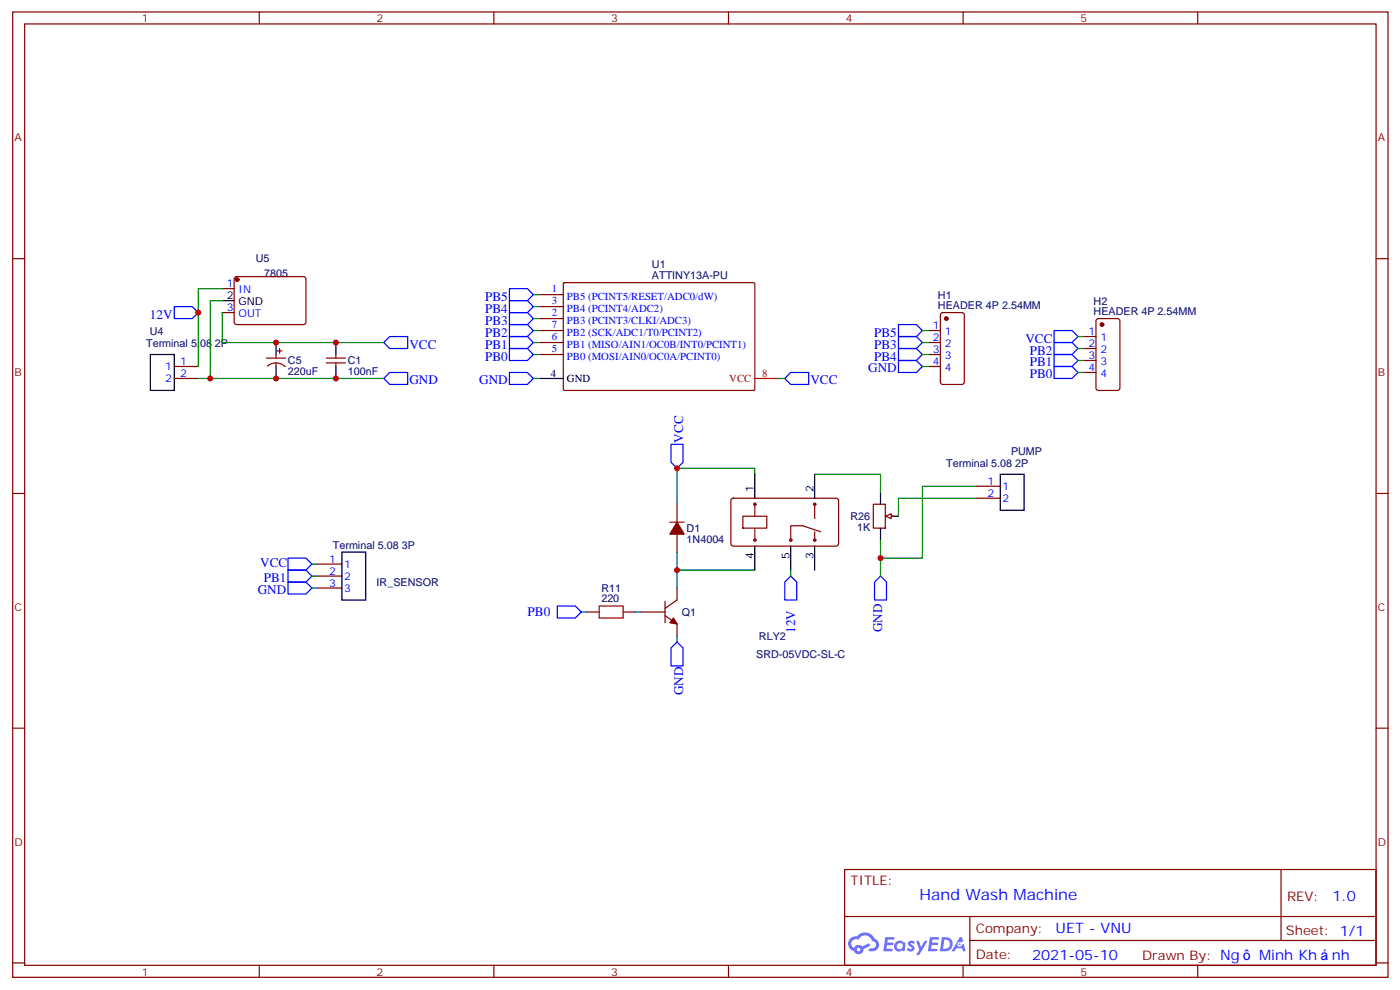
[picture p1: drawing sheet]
<svg xmlns="http://www.w3.org/2000/svg" width="413mm" height="292mm" viewBox="0 0 413 292" stroke-linecap="round" stroke-linejoin="round" font-family="sans-serif">
<g fill="none" stroke="#870000" stroke-width=".35">
<path d="M3.7 3.5h405.4v284.4h-405.4zM7.3 7.1h398.3v277.2h-398.3zM76.4 3.5v3.6M145.6 3.5v3.6M214.7 3.5v3.6M283.8 3.5v3.6M353 3.5v3.6M3.7 76.2h3.6M405.6 76.2h3.5M3.7 145.3h3.6M405.6 145.3h3.5M3.7 214.5h3.6"/>
<path d="M405.6 214.5h3.5M248.9 256.1h156.7v28.2h-156.7zM377.5 256.1l.1 20.9M249 270h156.4M285.8 277h119.6M285.8 270v14.1M3.7 283.6h3.6M76.4 284.3v3.6M145.6 284.3v3.6M214.7 284.3v3.6M283.8 284.3v3.6M353 284.3v3.6"/>
<path d="M405.6 283.6h3.5"/>
</g>
<g fill="#5487ff">
<path d="M267.9 277.3a1.22 1.22 0 0 1 1.7 .3l-.4 .5a.47 .47 0 0 0-.3-.4 .47 .47 0 0 0-.5 .2l.2 .3a1.14 1.14 0 0 1 .7 1.7 1.14 1.14 0 0 1-1.9 0l-.2-.2 .5-.5 .7 .4a.29 .29 0 0 0 .4-.3 .29 .29 0 0 0-.3-.3 1.04 1.04 0 0 1-.6-1.7z"/>
<path d="M260.9 276h2.4l.3 .2-.1 .5-1.9 .1-.1 .8h1.5l.4 .4-.4 .4h-1.6l-.2 1.1h1.8l.1 .3-.1 .3-2.7 .1z"/>
<path d="M274.1 276h2.3l.3 .2-.1 .5-1.8 .1-.1 .8h1.5l.3 .4-.4 .4h-1.5l-.2 1.1h1.7l.2 .3-.2 .3-2.6 .1z"/>
<path d="M282.8 276.1h.7l.3 1.2-.6 .3a.69 .69 0 0 0-1 .3 .69 .69 0 0 0 .5 1 .69 .69 0 0 0 .8-.7l.5-.2 .6 2.2h-.8l-.2-.9h-1.8l-.4 .9h-.9z"/>
<path d="M270 277.1h.8l.6 1.8 1.1-1.8h.9l-2.5 4.2h-.9l.9-1.5z"/>
<path d="M277.6 276.1l-.6 4.1h1.4a2.11 2.11 0 0 0 2.4-2.1 2.11 2.11 0 0 0-2.5-2zM278.3 276.8a1.39 1.39 0 0 1 1.7 1.4 1.39 1.39 0 0 1-1.8 1.3h-.3z"/>
<path d="M263.9 277.7a1.54 1.54 0 0 0-.1 2.1 1.54 1.54 0 0 0 2.2 .2l.6 .2 .3-2.3-.2-.2-.4-.1a1.49 1.49 0 0 0-2.4 .1zM264.2 278.7a.94 .94 0 0 1 1.8 0 .94 .94 0 0 1-1.8 0z"/>
<path d="M250.6 276.4a2.18 2.18 0 0 0 1.1 3.7 1.44 1.44 0 0 0 1.6 1 1.44 1.44 0 0 0 1.2-1.5l2-1-.4-.8-2 1a1.47 1.47 0 0 0-2.4 .4 1.39 1.39 0 0 1-.7-1.9 1.39 1.39 0 0 1 2-.5 2.12 2.12 0 0 1 2.2-1.3 2.12 2.12 0 0 1 1.9 1.7 1.14 1.14 0 0 1 1.1 1.4 1.14 1.14 0 0 1-1.7 .8 .43 .43 0 0 0-.5 .3 .43 .43 0 0 0 .4 .5 1.98 1.98 0 0 0 2.5-1.2 1.98 1.98 0 0 0-1.2-2.5 3.1 3.1 0 0 0-5.3-.7l-.8 .1zM252.5 279.7a.55 .55 0 0 1 1.1 0 .55 .55 0 0 1-1.1 0z"/>
<circle cx="282.8" cy="278.1" r=".26"/>
</g>
<g fill="none" stroke="#870000" stroke-width=".35">
<path d="M159 97.4h7M159 90.3h7M159 93.8h7M159 86.8h7M166.1 83.4l.3-.1h55.9l.2 .3-.1 31.2-.3 .2-55.9-.1-.2-.2zM159 100.9h7M159 104.4h7M197.4 153.8h4.2M199.5 148.5v5.3M199.5 157.3v5.3M257.4 148.5h3.5v7.1h-3.5zM261.6 152h1.8"/>
<path d="M196 177.1v6.3M199.5 173.2v3.5l-3.5 2.5M188.9 180.3h7.1M196 181.3l3.5 2.5v3.5"/>
</g>
<path d="M159 111.5h7M259.5 145v3.5M259.5 155.6v3.5M261.3 152h3.5" fill="none" stroke="#000" stroke-width=".35"/>
<path d="M222.5 111.5h7" fill="none" stroke="#f00" stroke-width=".35"/>
<g fill="#870000" stroke="#870000" stroke-width=".35">
<path d="M199.5 153.8l2.1 3.5h-4.2z"/>
<path d="M198.5 182l1 1.8-2.1-.4z"/>
</g>
<path d="M157.2 86.8h1.8M157.2 90.3h1.8M157.2 93.8h1.8M157.2 97.4h1.8M157.2 111.5h1.8M157.2 100.9h1.8M157.2 104.4h1.8M229.5 111.5h1.8M222.5 139.7v-1.8h-23v10.6M199.5 162.6v5.3h23M233 167.9v1.8M199.5 187.3v1.8" fill="none" stroke="#008700" stroke-width=".35"/>
<path d="M150.1 85h5.3l1.8 1.8-1.8 1.7h-5.3zM150.1 88.5h5.3l1.8 1.8-1.8 1.8h-5.3zM150.1 92.1h5.3l1.8 1.7-1.8 1.8h-5.3zM150.1 95.6h5.3l1.8 1.8-1.8 1.7h-5.3zM150.1 99.1h5.3l1.8 1.8-1.8 1.8h-5.3zM150.1 109.7h5.3l1.8 1.8-1.8 1.7h-5.3zM150.1 102.7h5.3l1.8 1.7-1.8 1.8h-5.3zM231.3 111.5l1.7-1.8h5.3v3.5h-5.3zM197.8 130.9h3.5v5.3l-1.8 1.7-1.7-1.7zM164.3 178.5h5.2l1.8 1.8-1.8 1.7h-5.2zM231.3 171.4l1.7-1.7 1.8 1.7v5.3h-3.5zM199.5 189.1l1.8 1.8v5.2h-3.5v-5.2z" fill="none" stroke="#00f" stroke-width=".35"/>
<path d="M260.9 152l1.8-.7v1.5z" fill="#f0f0f0" stroke="#870000" stroke-width=".35"/>
<g fill="none" stroke="#00f" stroke-width=".35">
<path d="M51.4 90.3h5.3l1.7 1.8-1.7 1.7h-5.3zM114.9 99.1h5.3v3.6h-5.3l-1.8-1.8zM264.8 95.6h5.3l1.8 1.8-1.8 1.7h-5.3zM264.8 99.1h5.3l1.8 1.8-1.8 1.8h-5.3zM310.7 97.4h5.2l1.8 1.7-1.8 1.8h-5.2zM113.1 111.5l1.8-1.8h5.3v3.5h-5.3zM264.8 102.7h5.3l1.8 1.7-1.8 1.8h-5.3zM264.8 106.2h5.3l1.8 1.7-1.8 1.8h-5.3zM310.7 100.9h5.2l1.8 1.8-1.8 1.7h-5.2zM310.7 104.4h5.2l1.8 1.8-1.8 1.7h-5.2zM310.7 107.9h5.2l1.8 1.8-1.8 1.8h-5.2zM84.9 171.4h5.3l1.7 1.8-1.7 1.8h-5.3z"/>
<path d="M84.9 167.9h5.3l1.7 1.8-1.7 1.7h-5.3zM84.9 164.4h5.3l1.7 1.8-1.7 1.7h-5.3zM257.7 171.4l1.8-1.7 1.8 1.7v5.3h-3.6z"/>
</g>
<g fill="none" stroke="#008700" stroke-width=".35">
<path d="M65.5 85h-7.1v22.9M65.5 88.5h-3.6v23M65.5 92.1v8.8h47.6M271.9 97.4h1.7M317.7 99.1h1.8M58.4 111.5h54.7M271.9 100.9h1.7M271.9 104.4h1.7M271.9 107.9h1.7M317.7 102.7h1.8M317.7 106.2h1.8M317.7 109.7h1.8"/>
<path d="M240.1 139.7h19.4v5.3M259.5 159.1v10.6M287.7 146.8h-22.9v5.2M287.7 143.2h-15.8v21.2h-12.4M91.9 173.2h1.8M91.9 169.7h1.8M91.9 166.2h1.8M199.5 167.9v5.3M171.3 180.3h1.8M187.2 180.3h1.7"/>
</g>
<g fill="none" stroke="#870000" stroke-width=".35">
<path d="M65.5 85h3.5M65.5 92.1h3.5M69.2 81.7l.5-.2h20l.5 .7-.1 13-.6 .4-20.1-.1-.4-.6v-12.7zM273.6 97.4h3.5M277.4 92.3l.4-.2h5.7l.6 .4 .1 20-.5 .7h-5.9l-.6-.4-.1-20zM319.5 99.1h3.5M323.2 94l.5-.2h5.7l.6 .5 .1 20-.5 .7h-5.9l-.6-.5-.1-20zM51.4 107.9h7M51.4 111.5h7M78.5 105.5h5.7M78.8 107.9a3.8 3.8 0 0 1 5.3 .1M81.4 104.4v1.1"/>
<path d="M81.4 106.9v1M81.7 103.4h1.4M82.4 102.7v1.4M96.2 105.5h5.6M96.2 106.9h5.6M99 104.4v1.1M99 106.9v1M273.6 100.9h3.5M273.6 104.4h3.5M273.6 107.9h3.5M319.5 102.7h3.5M319.5 106.2h3.5"/>
<path d="M319.5 109.7h3.5M215.6 147l.5-.2h30.6l.5 .7-.1 12.9-.6 .5-30.7-.1-.4-.6v-12.7zM218.9 152h7.1v3.6h-7.1zM222.5 148.5v3.5M222.5 155.6v3.5M240.1 148.5v4.3M240.1 156.6v2.5M241.9 156.6l-5.3-1.7h-3.6v4.2M287.7 146.8h7.1M287.7 143.2h7.1M93.7 166.2h7.1M93.7 169.7h7.1"/>
<path d="M93.7 173.2h7.1M173.1 180.3h3.5M183.7 180.3h3.5"/>
<circle cx="222.5" cy="159.1" r=".35"/>
<circle cx="222.5" cy="148.5" r=".35"/>
<circle cx="233" cy="159.1" r=".35"/>
<circle cx="240.1" cy="159.1" r=".35"/>
<circle cx="240.1" cy="148.5" r=".35"/>
</g>
<path d="M176.6 178.5h7.1v3.5h-7.1z" fill="none" stroke="#a10000" stroke-width=".35"/>
<g fill="none" stroke="#000" stroke-width=".35">
<path d="M65.5 88.5h3.5M44.3 104.4h7.1v10.6h-7.1zM81.4 100.9v3.5M81.4 107.9v3.6M99 100.9v3.5M99 107.9v3.6M222.5 139.7v7.1M240.1 139.7v7.1M294.8 139.7h7v10.6h-7zM100.8 162.6h7v14.1h-7zM222.5 160.9v7M233 160.9v7"/>
<path d="M240.1 160.9v7"/>
</g>
<g fill="#870000" stroke="#870000" stroke-width=".35">
<circle cx="278.9" cy="93.8" r=".53"/>
<circle cx="324.8" cy="95.6" r=".53"/>
<circle cx="69.9" cy="82.4" r=".53"/>
</g>
<g fill="#c00">
<circle cx="259.5" cy="164.4" r=".88"/>
<circle cx="199.5" cy="167.9" r=".88"/>
<circle cx="81.4" cy="100.9" r=".88"/>
<circle cx="99" cy="100.9" r=".88"/>
<circle cx="58.4" cy="92.1" r=".88"/>
<circle cx="61.9" cy="111.5" r=".88"/>
<circle cx="81.4" cy="111.5" r=".88"/>
<circle cx="99" cy="111.5" r=".88"/>
<circle cx="199.5" cy="137.9" r=".88"/>
</g>
<text font-size="4.6" fill="#00f" x="271" y="265.1">Hand Wash Machine</text>
<g font-size="4.2" fill="#00f">
<text x="392.7" y="265.4">1.0</text>
<text x="311.1" y="274.9">UET - VNU</text>
<text x="304.2" y="282.7">2021-05-10</text>
<text x="371.1" y="282.7">Minh Kh</text>
<text x="392.5" y="282.7">nh</text>
</g>
<g font-size="3.9" fill="#00f">
<text x="143" y="88.5">PB5</text>
<text x="44.2" y="93.8">12V</text>
<text x="143" y="92.1">PB4</text>
<text x="143" y="95.6">PB3</text>
<text x="143" y="99.1">PB2</text>
<text x="257.6" y="99.1">PB5</text>
<text x="302.2" y="100.9">VCC</text>
<text x="120.7" y="102.7">VCC</text>
<text x="143" y="102.7">PB1</text>
<text x="143" y="106.2">PB0</text>
<text x="257.6" y="102.7">PB3</text>
<text x="257.6" y="106.2">PB4</text>
<text x="303.5" y="104.4">PB2</text>
<text x="303.5" y="107.9">PB1</text>
<text x="120.7" y="113.2">GND</text>
<text x="141.2" y="113.2">GND</text>
<text x="238.9" y="113.2">VCC</text>
<text x="255.9" y="109.7">GND</text>
<text x="303.5" y="111.5">PB0</text>
<text x="201.3" y="130.4" transform="rotate(-90 201.3 130.4)">VCC</text>
<text x="76.7" y="167">VCC</text>
<text x="77.7" y="171.4">PB1</text>
<text x="76" y="175">GND</text>
<text x="155.5" y="181.6">PB0</text>
<text x="234.4" y="186.4" transform="rotate(-90 234.4 186.4)">12V</text>
<text x="260" y="186.2" transform="rotate(-90 260 186.2)">GND</text>
<text x="201.3" y="204.8" transform="rotate(-90 201.3 204.8)">GND</text>
</g>
<g font-size="3.9" fill="#800">
<text x="250.7" y="260.7">TITLE:</text>
<text x="379.3" y="265.4">REV:</text>
<text x="287.6" y="274.9">Company:</text>
<text x="379" y="275.5">Sheet: 1/1</text>
<text x="287.6" y="282.6">Date:</text>
<text x="336.6" y="282.7">Drawn By: Ng</text>
</g>
<g font-size="3.2" fill="#800">
<text x="41.8" y="6.5">1</text>
<text x="111" y="6.5">2</text>
<text x="180.1" y="6.5">3</text>
<text x="249.3" y="6.5">4</text>
<text x="318.4" y="6.5">5</text>
<text x="4.3" y="41.6">A</text>
<text x="406.1" y="41.6">A</text>
<text x="4.3" y="110.8">B</text>
<text x="406.1" y="110.8">B</text>
<text x="4.3" y="179.9">C</text>
<text x="406.1" y="179.9">C</text>
<text x="4.3" y="249.1">D</text>
<text x="406.1" y="249.1">D</text>
<text x="41.8" y="287.3">1</text>
<text x="111" y="287.3">2</text>
<text x="180.1" y="287.3">3</text>
<text x="249.3" y="287.3">4</text>
<text x="318.4" y="287.3">5</text>
</g>
<g font-size="3.2" fill="#000080">
<text x="75.4" y="77.2">U5</text>
<text x="77.8" y="81.5">7805</text>
<text x="192.1" y="82.1">ATTINY13A-PU</text>
<text x="192.1" y="79">U1</text>
<text x="276.4" y="87.9">H1</text>
<text x="322.3" y="89.7">H2</text>
<text x="276.4" y="91">HEADER 4P 2.54MM</text>
<text x="322.3" y="92.8">HEADER 4P 2.54MM</text>
<text x="44.1" y="98.7">U4</text>
<text x="43.1" y="102.2">Terminal 5.08 2P</text>
<text x="84.9" y="107.3">C5</text>
<text x="102.5" y="107.3">C1</text>
<text x="84.9" y="110.5">220uF</text>
<text x="102.5" y="110.5">100nF</text>
<text x="278.9" y="137.5">Terminal 5.08 2P</text>
<text x="298" y="134">PUMP</text>
<text x="250.6" y="153.2">R26</text>
<text x="98.1" y="161.6">Terminal 5.08 3P</text>
<text x="202.4" y="159.9">1N4004</text>
<text x="202.4" y="156.8">D1</text>
<text x="252.7" y="156.4">1K</text>
<text x="111" y="172.7">IR_SENSOR</text>
<text x="177.2" y="177.4">220</text>
<text x="177.2" y="174.2">R11</text>
<text x="200.9" y="181.5">Q1</text>
<text x="223.7" y="188.6">RLY2</text>
<text x="222.9" y="193.9">SRD-05VDC-SL-C</text>
</g>
<g font-size="3.2" fill="#00f">
<text x="66.8" y="84.7">1</text>
<text x="70.3" y="86.4">IN</text>
<text x="162.7" y="89.6">3</text>
<text x="162.7" y="86.1">1</text>
<text x="167.1" y="88.4">PB5 (PCINT5/RESET/ADC0/dW)</text>
<text x="66.8" y="91.7">3</text>
<text x="70.3" y="93.5">OUT</text>
<text x="162.7" y="93.1">2</text>
<text x="167.1" y="91.9">PB4 (PCINT4/ADC2)</text>
<text x="167.1" y="95.4">PB3 (PCINT3/CLKI/ADC3)</text>
<text x="162.7" y="96.7">7</text>
<text x="162.7" y="100.2">6</text>
<text x="167.1" y="99">PB2 (SCK/ADC1/T0/PCINT2)</text>
<text x="274.9" y="97">1</text>
<text x="274.9" y="100.5">2</text>
<text x="278.4" y="98.8">1</text>
<text x="320.8" y="98.8">1</text>
<text x="324.3" y="100.5">1</text>
<text x="53.1" y="107.6">1</text>
<text x="162.7" y="103.7">5</text>
<text x="167.1" y="102.5">PB1 (MISO/AIN1/OC0B/INT0/PCINT1)</text>
<text x="167.1" y="106">PB0 (MOSI/AIN0/OC0A/PCINT0)</text>
<text x="274.9" y="104.1">3</text>
<text x="274.9" y="107.6">4</text>
<text x="278.4" y="102.3">2</text>
<text x="278.4" y="105.8">3</text>
<text x="320.8" y="102.3">2</text>
<text x="320.8" y="105.8">3</text>
<text x="324.3" y="104.1">2</text>
<text x="324.3" y="107.6">3</text>
<text x="48.6" y="112.5">2</text>
<text x="48.6" y="109">1</text>
<text x="53.1" y="111.1">2</text>
<text x="278.4" y="109.4">4</text>
<text x="320.8" y="109.4">4</text>
<text x="324.3" y="111.1">4</text>
<text x="291" y="142.9">1</text>
<text x="291" y="146.4">2</text>
<text x="295.5" y="147.8">2</text>
<text x="295.5" y="144.3">1</text>
<text x="97" y="165.8">1</text>
<text x="101.5" y="167.2">1</text>
<text x="97" y="169.3">2</text>
<text x="97" y="172.9">3</text>
<text x="101.5" y="170.7">2</text>
<text x="101.5" y="174.3">3</text>
</g>
<g font-size="3.2">
<text x="66.8" y="88.2">2</text>
<text x="70.3" y="90">GND</text>
<text x="162.3" y="111.1">4</text>
<text x="167.1" y="112.5">GND</text>
<text x="222.1" y="145" transform="rotate(-90 222.1 145)">1</text>
<text x="239.7" y="145" transform="rotate(-90 239.7 145)">2</text>
<text x="222.1" y="164.6" transform="rotate(-90 222.1 164.6)">4</text>
<text x="232.7" y="164.6" transform="rotate(-90 232.7 164.6)">5</text>
<text x="239.7" y="164.6" transform="rotate(-90 239.7 164.6)">3</text>
</g>
<g font-size="3.2" fill="#f00">
<text x="214.9" y="112.5">VCC</text>
<text x="224.6" y="111.1">8</text>
</g>
</svg>
